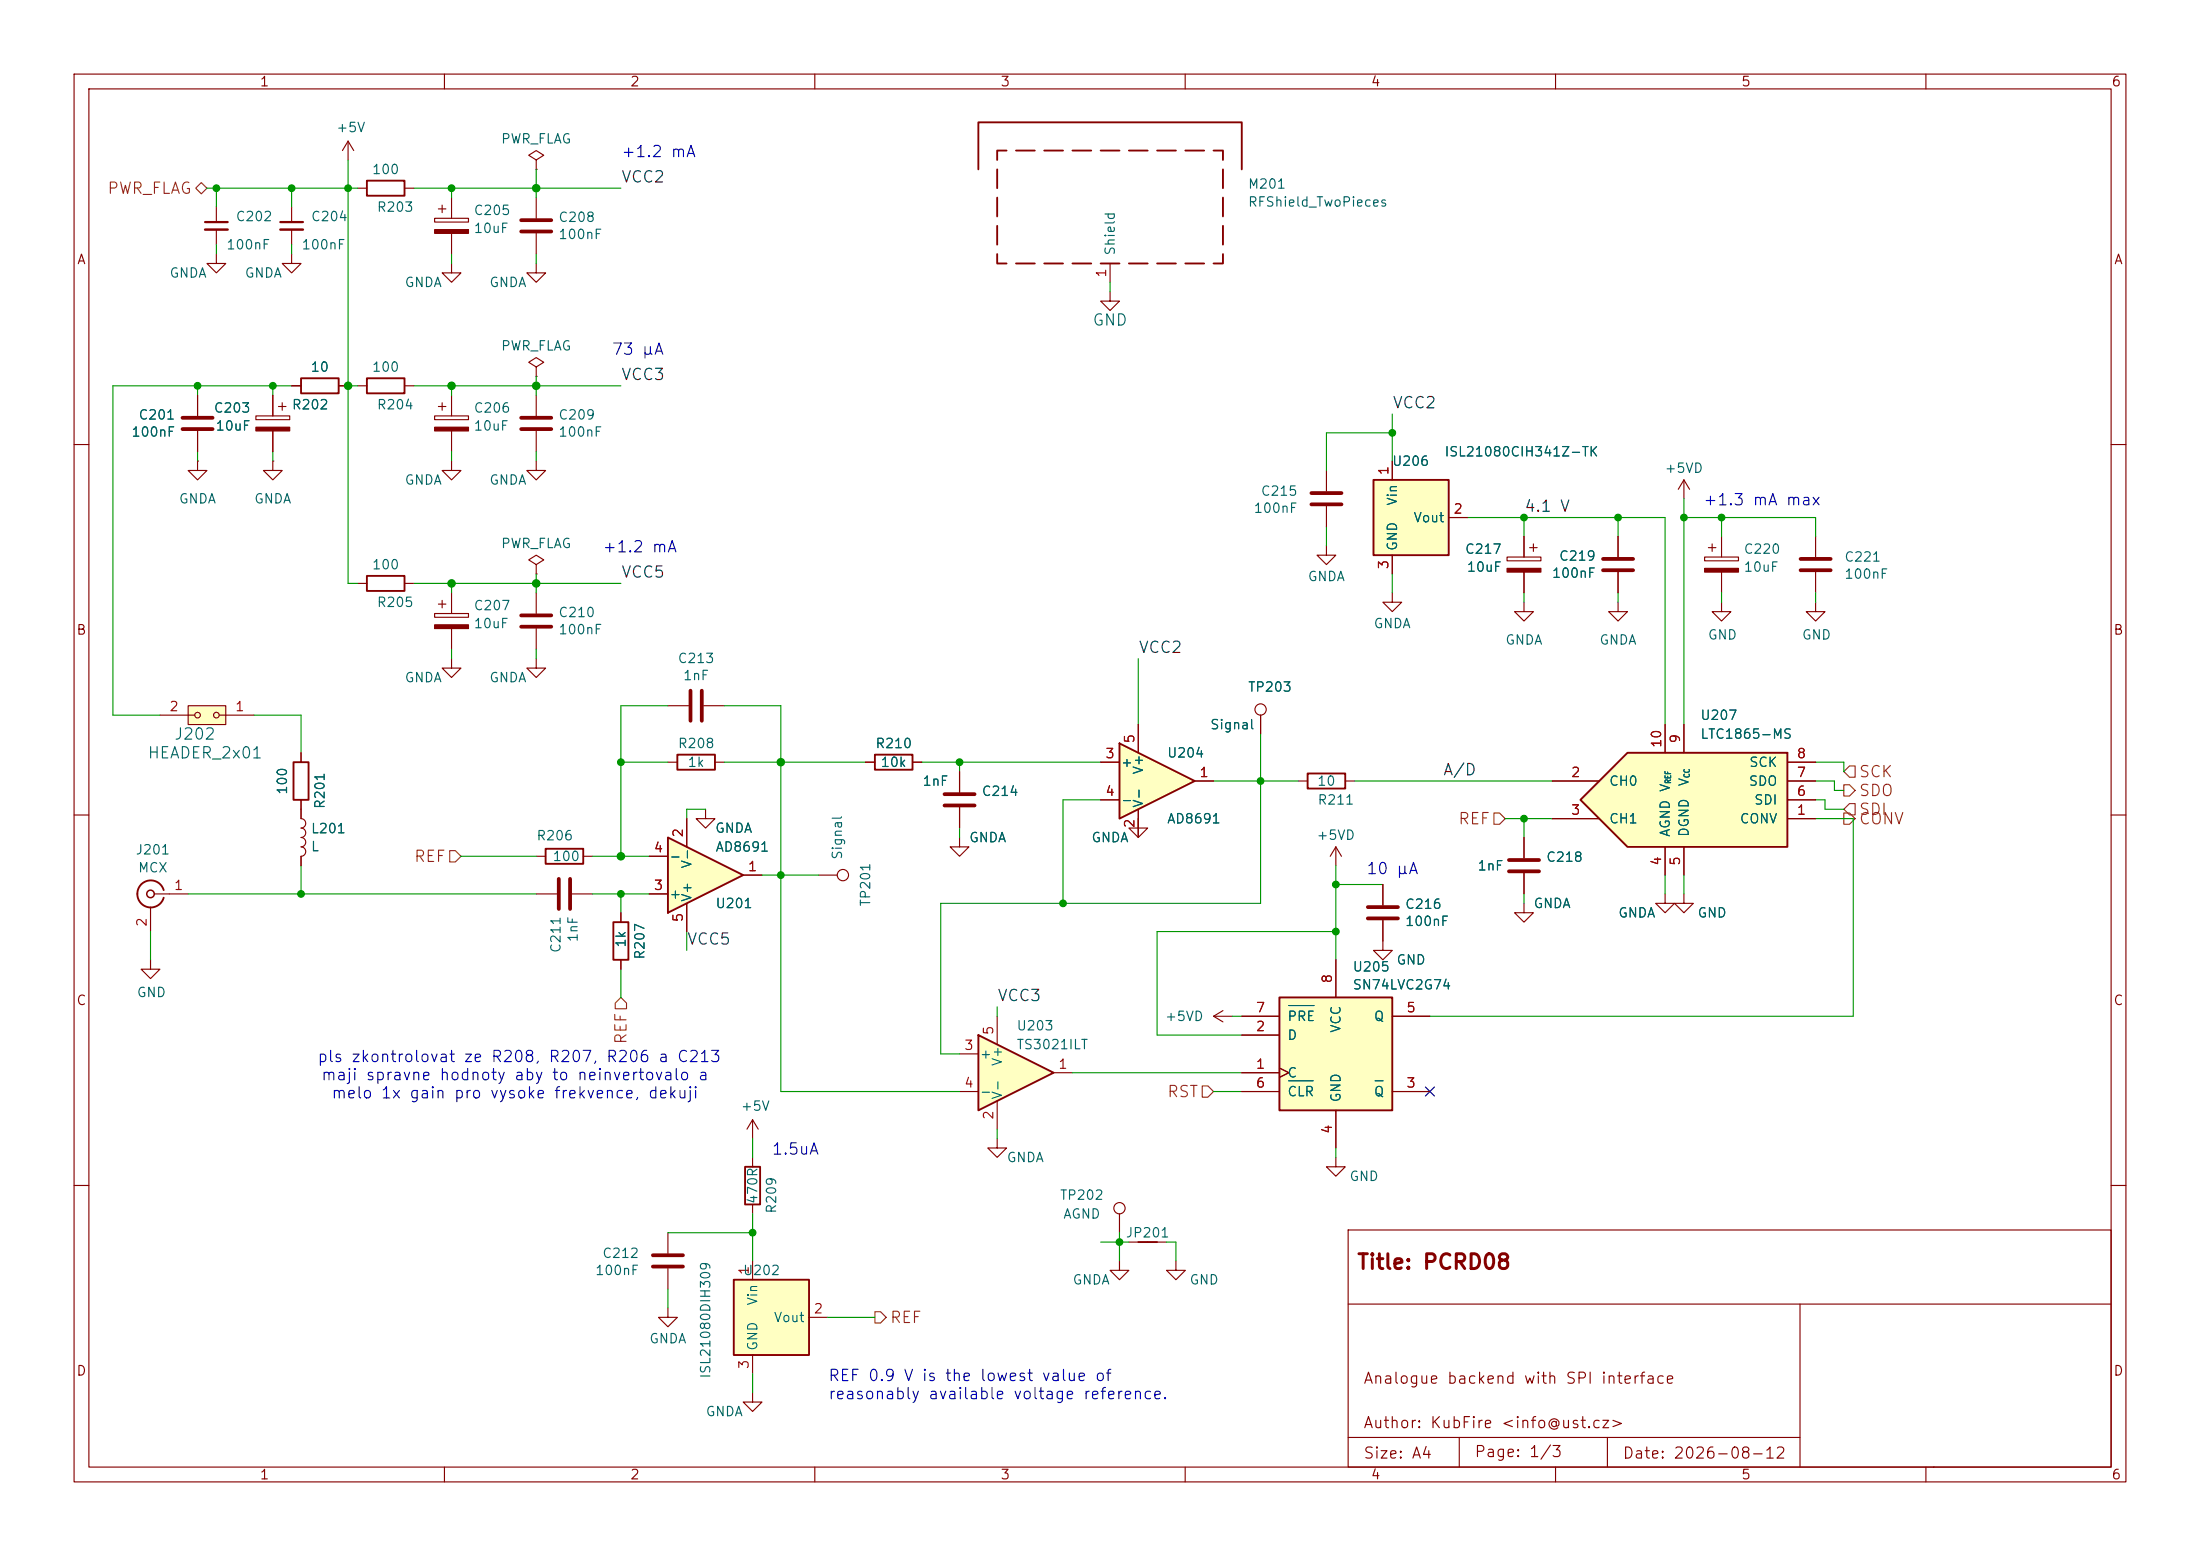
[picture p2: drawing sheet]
<svg xmlns="http://www.w3.org/2000/svg" width="297mm" height="210mm" viewBox="0 0 297 210" stroke-linecap="round" stroke-linejoin="round" font-family="sans-serif">
<g fill="none" stroke="#840000" stroke-width=".15">
<path d="M10 10h277v190h-277zM12 12h273v186h-273zM60 10v2M110 10v2M160 10v2M210 10v2M260 10v2M48.3 25.4h1.2M54.6 25.4h1.3M10 60h2M285 60h2M10 110h2"/>
<path d="M285 110h2M20.3 122.4v3.3M20.8 120.7h4.6M10 160h2M182 166h103v32h-103zM182 176h103M243 176v22M285 160h2M60 198v2M110 198v2M160 198v2M182 194h61"/>
<path d="M197 194v4M210 198v2M217 194v4M260 198v2M261 198h.1"/>
</g>
<path d="M49.5 24.4h5.1v2h-5.1zM22.1 120.1a1.81 1.81 0 0 0-2.8-.9 1.81 1.81 0 0 0 0 2.9 1.81 1.81 0 0 0 2.8-.9" fill="none" stroke="#840000" stroke-width=".25"/>
<circle cx="20.3" cy="120.7" r=".51" fill="none" stroke="#840000" stroke-width=".2"/>
<path d="M132.1 139.7l10.1 5.1-10.1 5.1z" fill="#ffffc2"/>
<path d="M176.5 104.4h5.1v2h-5.1zM132.1 139.7l10.1 5.1-10.1 5.1z" fill="none" stroke="#840000" stroke-width=".25"/>
<g fill="none" stroke="#840000" stroke-width=".15">
<path d="M58.7 29.5h4.5v.5h-4.5zM59.2 28.2h1M59.7 27.7v1M61 35.6v1.2h1.2l-1.2 1.3-1.3-1.3h1.3M61 26.7v2.8M61 31.5v2.8M72.4 35.6v1.2h1.3l-1.3 1.3-1.3-1.3h1.3M179.1 73.7v1.2h1.2l-1.2 1.3-1.3-1.3h1.3M179.1 63.5v2.8M179.1 68.3v2.8M188 80v1.3h1.2l-1.2 1.3-1.3-1.3h1.3M175.3 105.4h1.2"/>
<path d="M181.6 105.4h1.3M134.6 137.2v3.8M129.5 142.2h2.6M129.5 147.3h2.6M134.6 148.6v3.8M142.2 144.8h2.6"/>
</g>
<path d="M58.7 31h4.5v.5h-4.5z" fill="#840000" stroke="#840000" stroke-width=".15"/>
<path d="M177 66.5h4.1M177 68.1h4.1" fill="none" stroke="#840000" stroke-width=".51"/>
<path d="M151.1 100.3l10.2 5.1-10.2 5.1z" fill="#ffffc2"/>
<g fill="none" stroke="#840000" stroke-width=".25">
<path d="M132.1 22.9v-6.4h35.5v6.4M134.6 34.3v1.3h1.3M134.6 22.9v2.5M134.6 26.7v2.5M134.6 30.5v2.5M135.9 20.3h-1.3v1.3M137.2 20.3h2.5M137.2 35.6h2.5M141 20.3h2.5M141 35.6h2.5M144.8 20.3h2.5M144.8 35.6h2.5"/>
<path d="M148.6 20.3h2.5M148.6 35.6h2.5M152.4 20.3h2.5M152.4 35.6h2.5M156.2 20.3h2.5M156.2 35.6h2.5M160 20.3h2.6M160 35.6h2.6M163.8 20.3h1.3v1.3M165.1 34.3v1.3h-1.3M165.1 22.9v2.5M165.1 26.7v2.5"/>
<path d="M165.1 30.5v2.5M151.1 100.3l10.2 5.1-10.2 5.1z"/>
</g>
<g fill="none" stroke="#840000" stroke-width=".15">
<path d="M47 19.1l-.8 1.2M47 19.1l.8 1.2M47 19.1v2.5M29.2 27.9v2.1M29.2 31v2M39.4 27.9v2.1M39.4 31v2M72.4 21.6l1-.6-1-.7-1 .7 1 .6v1.3M72.4 22.9h.1M72.4 26.7v2.8M72.4 31.5v2.8M149.9 39.4v1.2h1.2l-1.2 1.3-1.3-1.3h1.3"/>
<path d="M149.9 35.6v2.5M203.5 75.2h4.5v.5h-4.5zM205.7 72.4v2.8M205.7 77.2v2.8M206.5 73.9h1M207 73.4v1M153.7 97.8v3.8M170.2 96.5v2.6M129.5 113v1.3h1.3l-1.3 1.3-1.2-1.3h1.2M148.6 102.9h2.5M148.6 108h2.5M153.7 109.2v3.8"/>
<path d="M161.3 105.4h2.5"/>
<circle cx="170.2" cy="95.8" r=".76"/>
</g>
<path d="M70.4 29.7h4M70.4 31.2h4" fill="none" stroke="#840000" stroke-width=".51"/>
<path d="M27.7 30h3M37.8 30h3.1" fill="none" stroke="#840000" stroke-width=".3"/>
<path d="M27.7 31h3M37.8 31h3.1" fill="none" stroke="#840000" stroke-width=".33"/>
<path d="M203.5 76.7h4.5v.5h-4.5z" fill="#840000" stroke="#840000" stroke-width=".15"/>
<path d="M185.4 64.8h10.2v10.1h-10.2z" fill="#ffffc2"/>
<path d="M40.6 51.1h5.1v2h-5.1zM185.4 64.8h10.2v10.1h-10.2zM118.1 101.9h5.1v2h-5.1z" fill="none" stroke="#840000" stroke-width=".25"/>
<g fill="none" stroke="#840000" stroke-width=".15">
<path d="M39.4 34.3v1.3h1.2l-1.2 1.2-1.3-1.2h1.3M39.4 52.1h1.2M45.7 52.1h1.3M188 62.2v2.6M188 74.9v2.6M195.6 69.9h2.5M110.5 118.1h2.5M116.8 102.9h1.3M123.2 102.9h1.3M101.6 188v1.2h1.3l-1.3 1.3-1.3-1.3h1.3"/>
<circle cx="113.8" cy="118.1" r=".76"/>
</g>
<path d="M99.1 172.7h10.1v10.2h-10.1z" fill="#ffffc2"/>
<path d="M39.6 102.9h2.1v5.1h-2.1zM82.8 124.5h2v5h-2zM99.1 172.7h10.1v10.2h-10.1z" fill="none" stroke="#840000" stroke-width=".25"/>
<g fill="none" stroke="#840000" stroke-width=".15">
<path d="M218.4 72.4v2.8M218.4 77.2v2.8M230.1 75.2h4.6v.5h-4.6zM230.6 73.9h1M231.1 73.4v1M232.4 72.4v2.8M232.4 77.2v2.8M245.1 72.4v2.8M245.1 77.2v2.8M205.7 81.3v1.3h1.3l-1.3 1.2-1.2-1.2h1.2M218.4 81.3v1.3h1.3l-1.3 1.2-1.2-1.2h1.2M232.4 81.3v1.3h1.3l-1.3 1.2-1.3-1.2h1.3"/>
<path d="M245.1 81.3v1.3h1.3l-1.3 1.2-1.3-1.2h1.3M40.6 108v2.5a.64 .64 0 0 1 .7 .6 .64 .64 0 0 1-.7 .7 .64 .64 0 0 1 .7 .6 .64 .64 0 0 1-.7 .6 .64 .64 0 0 1 .7 .7 .64 .64 0 0 1-.7 .6 .64 .64 0 0 1 .7 .6 .64 .64 0 0 1-.7 .7v1.2M40.6 101.6v1.3M83.8 123.2v1.3M83.8 129.5v1.3M90.2 176.5v1.3h1.2l-1.2 1.3-1.3-1.3h1.3M90.2 166.4v2.8M90.2 171.2v2.8M101.6 170.2v2.5M109.2 177.8h2.6M158.7 170.2v1.3h1.3l-1.3 1.2-1.2-1.2h1.2M101.6 182.9v2.5"/>
</g>
<path d="M216.4 75.4h4.1M216.4 77h4.1M243.1 75.4h4M243.1 77h4M88.1 169.4h4.1M88.1 170.9h4.1" fill="none" stroke="#840000" stroke-width=".51"/>
<path d="M230.1 76.7h4.6v.5h-4.6z" fill="#840000" stroke="#840000" stroke-width=".15"/>
<path d="M25.4 95.3h5.1v2.5h-5.1z" fill="#ffffc2"/>
<g fill="none" stroke="#840000" stroke-width=".15">
<path d="M72.4 62.2v1.3h1.3l-1.3 1.3-1.3-1.3h1.3M227.3 64.8l-.7 1.2M227.3 64.8l.8 1.2M227.3 64.8v2.5M21.6 96.5h4.7M25.4 95.3h5.1v2.5h-5.1zM29.6 96.5h4.7M58.7 82.8h4.5v.5h-4.5zM59.2 81.5h1M59.7 81v1M61 80v2.8M61 84.8v2.8"/>
<path d="M72.4 115.6h1.3M78.7 115.6h1.3M72.4 120.7h2.8M77.2 120.7h2.8M180.3 156.2v1.3h1.3l-1.3 1.3-1.2-1.3h1.2M152.4 167.6h5.1"/>
<circle cx="26.7" cy="96.5" r=".38"/>
<circle cx="29.2" cy="96.5" r=".38"/>
</g>
<path d="M73.7 114.6h5v2h-5zM153.7 167.6h2.5" fill="none" stroke="#840000" stroke-width=".25"/>
<path d="M75.4 118.6v4.1M77 118.6v4.1" fill="none" stroke="#840000" stroke-width=".51"/>
<path d="M58.7 84.3h4.5v.5h-4.5z" fill="#840000" stroke="#840000" stroke-width=".15"/>
<path d="M172.7 134.6h15.3v15.3h-15.3z" fill="#ffffc2"/>
<path d="M172.7 134.6h15.3v15.3h-15.3z" fill="none" stroke="#840000" stroke-width=".25"/>
<g fill="none" stroke="#840000" stroke-width=".15">
<path d="M58.7 56.1h4.5v.5h-4.5zM59.2 54.9h1M59.7 54.4v1M61 53.3v2.8M61 58.2v2.8M26.7 62.2v1.3h1.2l-1.2 1.3-1.3-1.3h1.3M26.7 62.2h.1M61 62.2v1.3h1.2l-1.2 1.3-1.3-1.3h1.3M61 88.9v1.3h1.2l-1.2 1.2-1.3-1.2h1.3M72.4 88.9v1.3h1.3l-1.3 1.2-1.3-1.2h1.3M72.4 80v2.8M72.4 84.8v2.8"/>
<path d="M153.7 110.5v1.3h1.2l-1.2 1.2-1.3-1.2h1.3M180.3 114.3v2.5M180.3 114.3l-.7 1.3M180.3 114.3l.8 1.3M20.3 129.5v1.3h1.3l-1.3 1.3-1.3-1.3h1.3M163.8 137.2h2.6M163.8 137.2l1.3 .7M165.1 136.4l-1.3 .8M167.6 139.7h5.1M167.6 137.2h5.1M180.3 129.5v5.1M188 137.2h5"/>
<path d="M227.3 120.7v1.2h1.3l-1.3 1.3-1.2-1.3h1.2M134.6 153.7v1.2h-1.3l1.3 1.3 1.3-1.3h-1.3M167.6 144.8h5.1M167.6 147.3h5.1M172.7 144.1l1.3 .7-1.3 .6M180.3 149.9v5M188 147.3h5M151.1 170.2v1.3h1.3l-1.3 1.2-1.2-1.2h1.2M151.1 163.8v2.6"/>
<circle cx="151.1" cy="163.1" r=".76"/>
</g>
<path d="M174 135.7h3.4M174 145.9h3.3M185.6 145.9h1.1" fill="none" stroke="#006464" stroke-width=".15"/>
<path d="M70.4 83.1h4M70.4 84.6h4" fill="none" stroke="#840000" stroke-width=".51"/>
<path d="M58.7 57.7h4.5v.5h-4.5z" fill="#840000" stroke="#840000" stroke-width=".15"/>
<path d="M213.4 108l6.3-6.4h21.6v12.7h-21.6z" fill="#ffffc2"/>
<path d="M49.5 77.7h5.1v2.1h-5.1zM213.4 108l6.3-6.4h21.6v12.7h-21.6z" fill="none" stroke="#840000" stroke-width=".25"/>
<g fill="none" stroke="#840000" stroke-width=".15">
<path d="M36.8 62.2v1.3h1.3l-1.3 1.3-1.2-1.3h1.2M36.8 62.2h.1M48.3 78.7h1.2M54.6 78.7h1.3M72.4 76.2l1-.6-1-.7-1 .7 1 .6v1.3M72.4 77.5h.1M224.8 97.8v3.8M227.3 97.8v3.8M205.7 113v2.8M205.7 117.9v2.8M209.5 110.5h6.4M209.5 105.4h6.4"/>
<path d="M224.8 114.3v3.8M227.3 114.3v3.8M241.3 110.5h3.8M241.3 105.4h3.8M241.3 108h3.8M241.3 102.9h3.8M205.7 121.9v1.3h1.3l-1.3 1.3-1.2-1.3h1.2M224.8 120.7v1.2h1.3l-1.3 1.3-1.3-1.3h1.3"/>
</g>
<path d="M203.7 116.1h4.1M203.7 117.6h4.1" fill="none" stroke="#840000" stroke-width=".51"/>
<path d="M90.2 113l10.1 5.1-10.1 5.1z" fill="#ffffc2"/>
<path d="M49.5 51.1h5.1v2h-5.1zM90.2 113l10.1 5.1-10.1 5.1zM91.4 101.9h5.1v2h-5.1zM100.6 157.5h2v5.1h-2z" fill="none" stroke="#840000" stroke-width=".25"/>
<g fill="none" stroke="#840000" stroke-width=".15">
<path d="M29.2 34.3v1.3h1.3l-1.3 1.2-1.3-1.2h1.3M26.7 53.3v2.8M26.7 58.2v2.8M34.5 56.1h4.6v.5h-4.6zM36.8 53.3v2.8M36.8 58.2v2.8M37.6 54.9h1M38.1 54.4v1M39.4 52.1h1.2M45.7 52.1h1.3M48.3 52.1h1.2M54.6 52.1h1.3"/>
<path d="M72.4 49.5l1-.6-1-.6-1 .6 1 .6v1.3M72.4 50.8h.1M72.4 53.3v2.8M72.4 58.2v2.8M188 62.2v2.6M188 74.9v2.6M195.6 69.9h2.5M205.7 72.4v2.8M205.7 77.2v2.8M218.4 72.4v2.8M218.4 77.2v2.8M90.2 95.3h2.8"/>
<path d="M95 95.3h2.8M153.7 97.8v3.8M170.2 96.5v2.6M224.8 97.8v3.8M227.3 97.8v3.8M40.6 101.6v1.3M40.6 108v2.5M40.6 115.6v1.2M87.6 115.6h2.6M90.2 102.9h1.2M92.7 110.5v3.8M95.2 109.2v1.3h-1.2l1.2 1.3 1.3-1.3h-1.3"/>
<path d="M96.5 102.9h1.3M100.3 118.1h2.6M116.8 102.9h1.3M123.2 102.9h1.3M129.5 104.1v2.8M129.5 109v2.8M148.6 102.9h2.5M148.6 108h2.5M153.7 109.2v3.8M161.3 105.4h2.5M186.7 119.4v2.8M205.7 113v2.8"/>
<path d="M205.7 117.9v2.8M209.5 110.5h6.4M209.5 105.4h6.4M224.8 114.3v3.8M227.3 114.3v3.8M241.3 102.9h3.8M241.3 110.5h3.8M241.3 105.4h3.8M241.3 108h3.8M83.8 123.2v1.3M83.8 129.5v1.3M87.6 120.7h2.6"/>
<path d="M92.7 121.9v3.8M167.6 139.7h5.1M167.6 137.2h5.1M180.3 129.5v5.1M186.7 124.2v4.1h1.3l-1.3 1.2-1.3-1.2h1.3M188 137.2h5M101.6 151.1v2.6M101.6 156.2v1.3M101.6 151.1l-.8 1.3M101.6 151.1l.8 1.3M167.6 144.8h5.1M167.6 147.3h5.1"/>
<path d="M172.7 144.1l1.3 .7-1.3 .6M180.3 149.9v5M188 147.3h5M101.6 162.6v1.2"/>
</g>
<path d="M24.6 56.4h4.1M24.6 57.9h4.1M70.4 56.4h4M70.4 57.9h4M93.2 93.2v4.1M94.7 93.2v4.1M127.5 107.2h4.1M127.5 108.7h4.1M184.7 122.4h4M184.7 124h4" fill="none" stroke="#840000" stroke-width=".51"/>
<path d="M34.5 57.7h4.6v.5h-4.6z" fill="#840000" stroke="#840000" stroke-width=".15"/>
<path d="M26.4 25.4l.8-.8 .7 .8-.7 .8zM60.7 114.8h.8l.7 .8-.7 .7h-.8zM201.7 109.7h.7l.8 .8-.8 .8h-.7zM248.9 109.7h.8l.7 .8-.7 .8h-.8zM248.9 105.9h.8l.7 .8-.7 .7h-.8zM249.7 103.4h.7v1.5h-.7l-.8-.8zM249.7 108.5h.7v1.5h-.7l-.8-.8zM83.8 134.6l.8 .8v.7h-1.5v-.7zM162.3 146.6h.8l.7 .7-.7 .8h-.8zM118.1 177h.8l.7 .8-.7 .8h-.8z" fill="none" stroke="#725600" stroke-width=".15"/>
<g fill="none" stroke="#009600" stroke-width=".15">
<path d="M27.9 25.4h20.4M29.2 25.4v2.5M29.2 33v1.3M39.4 25.4v2.5M39.4 33v1.3M47 21.6v57.1h1.3M55.9 25.4h27.9M61 25.4v1.3M61 34.3v1.3M72.4 22.9v3.8M72.4 34.3v1.3M149.9 38.1v1.3"/>
<path d="M26.7 52.1v1.2M36.8 52.1v1.2M39.4 52.1h-24.2v44.4h6.4M47 52.1h1.3M55.9 52.1h27.9M61 52.1v1.2M72.4 50.8v2.5M188 55.9v6.3M188 58.4h-8.9v5.1M26.7 61v1.2M36.8 61v1.2M55.9 78.7h27.9"/>
<path d="M61 61v1.2M61 78.7v1.3M72.4 61v1.2M72.4 77.5v2.5M179.1 71.1v2.6M188 77.5v2.5M198.1 69.9h26.7v27.9M205.7 69.9v2.5M218.4 69.9v2.5M227.3 69.9h17.8v2.5M227.3 67.3v30.5M232.4 69.9v2.5"/>
<path d="M34.3 96.5h6.3v5.1M61 87.6v1.3M72.4 87.6v1.3M90.2 95.3h-6.4v20.3M97.8 95.3h7.6v52h24.1M153.7 88.9v8.9M170.2 99.1v22.8h-43.2v20.3h2.5M205.7 80v1.3M218.4 80v1.3M232.4 80v1.3M245.1 80v1.3M40.6 116.8v3.9"/>
<path d="M62.2 115.6h10.2M80 115.6h7.6M83.8 102.9h6.4M95.2 109.2h-2.5v1.3M97.8 102.9h19M102.9 118.1h7.6M124.5 102.9h24.1M129.5 102.9v1.2M129.5 111.8v1.2M148.6 108h-5.1v13.9M153.7 110.5v2.5M163.8 105.4h11.5"/>
<path d="M180.3 119.4h6.4M180.3 116.8v12.7M182.9 105.4h26.6M203.2 110.5h6.3M205.7 110.5v2.5M224.8 118.1v2.6M227.3 118.1v2.6M245.1 108h1.3v1.2h2.5M245.1 102.9h3.8v1.2M245.1 110.5h5.1v26.7h-57.2M245.1 105.4h2.5v1.3h1.3M20.3 125.7v3.8"/>
<path d="M25.4 120.7h47M80 120.7h7.6M83.8 120.7v2.5M83.8 130.8v3.8M92.7 125.7v2.6M134.6 135.9v1.3M166.4 137.2h1.2M180.3 125.7h-24.1v14h11.4M205.7 120.7v1.2M101.6 153.7v2.5M134.6 152.4v1.3M144.8 144.8h22.8"/>
<path d="M163.8 147.3h3.8M180.3 154.9v1.3M90.2 166.4h11.4M90.2 174v2.5M101.6 163.8v6.4M111.8 177.8h6.3M148.6 167.6h3.8M151.1 166.4v3.8M157.5 167.6h1.2v2.6M101.6 185.4v2.6"/>
</g>
<path d="M192.4 146.7l1.2 1.2M193.6 146.7l-1.2 1.2" fill="none" stroke="#000084" stroke-width=".15"/>
<path d="M174 135.7h3.4M174 145.9h3.3M185.6 145.9h1.1" fill="none" stroke="#006464" stroke-width=".15"/>
<g fill="#009600" stroke="#009600" stroke-width=".14">
<circle cx="205.7" cy="110.5" r=".46"/>
<circle cx="105.4" cy="118.1" r=".46"/>
<circle cx="105.4" cy="102.9" r=".51"/>
<circle cx="101.6" cy="166.4" r=".46"/>
<circle cx="129.5" cy="102.9" r=".46"/>
<circle cx="188" cy="58.4" r=".46"/>
<circle cx="205.7" cy="69.9" r=".46"/>
<circle cx="180.3" cy="119.4" r=".46"/>
<circle cx="218.4" cy="69.9" r=".46"/>
<circle cx="170.2" cy="105.4" r=".46"/>
<circle cx="151.1" cy="167.6" r=".46"/>
<circle cx="143.5" cy="121.9" r=".46"/>
<circle cx="180.3" cy="125.7" r=".46"/>
<circle cx="227.3" cy="69.9" r=".46"/>
<circle cx="232.4" cy="69.9" r=".46"/>
<circle cx="83.8" cy="120.7" r=".46"/>
<circle cx="83.8" cy="115.6" r=".51"/>
<circle cx="83.8" cy="102.9" r=".46"/>
<circle cx="61" cy="78.7" r=".51"/>
<circle cx="72.4" cy="78.7" r=".51"/>
<circle cx="40.6" cy="120.7" r=".46"/>
<circle cx="61" cy="25.4" r=".46"/>
<circle cx="39.4" cy="25.4" r=".46"/>
<circle cx="47" cy="25.4" r=".46"/>
<circle cx="72.4" cy="25.4" r=".51"/>
<circle cx="36.8" cy="52.1" r=".46"/>
<circle cx="26.7" cy="52.1" r=".46"/>
<circle cx="29.2" cy="25.4" r=".46"/>
<circle cx="47" cy="52.1" r=".51"/>
<circle cx="61" cy="52.1" r=".51"/>
<circle cx="72.4" cy="52.1" r=".51"/>
</g>
<text font-size="2" fill="#840000" x="183.1" y="171.8">Title: PCRD08</text>
<g font-size="1.5" fill="#0000c2">
<text x="83.8" y="21.6">+1.2 mA</text>
<text x="82.5" y="48.3">73 μA</text>
<text x="229.8" y="68.6">+1.3 mA max</text>
<text x="81.2" y="74.9">+1.2 mA</text>
<text x="184.4" y="118.4">10 μA</text>
<text x="42.7" y="143.7">pls zkontrolovat ze R208, R207, R206 a C213</text>
<text x="43.2" y="146.2">maji spravne hodnoty aby to neinvertovalo a</text>
<text x="44.6" y="148.6">melo 1x gain pro vysoke frekvence, dekuji</text>
<text x="104.1" y="156.2">1.5uA</text>
<text x="111.7" y="186.8">REF 0.9 V is the lowest value of</text>
<text x="111.7" y="189.2">reasonably available voltage reference.</text>
</g>
<g font-size="1.5" fill="#725600">
<text x="14.4" y="26.6">PWR_FLAG</text>
<text x="250.8" y="105.3">SCK</text>
<text x="250.8" y="107.8">SDO</text>
<text x="196.8" y="111.6">REF</text>
<text x="250.8" y="111.6">CONV</text>
<text x="250.8" y="110.4">SDI</text>
<text x="55.8" y="116.7">REF</text>
<text x="85" y="141.1" transform="rotate(-90 85 141.1)">REF</text>
<text x="157.5" y="148.5">RST</text>
<text x="120" y="179">REF</text>
</g>
<g font-size="1.5" fill="#0f0f0f">
<text x="83.8" y="25">VCC2</text>
<text x="83.8" y="51.7">VCC3</text>
<text x="187.9" y="55.5">VCC2</text>
<text x="205.7" y="69.5">4.1 V</text>
<text x="83.8" y="78.4">VCC5</text>
<text x="153.6" y="88.5">VCC2</text>
<text x="194.7" y="105">A/D</text>
<text x="92.7" y="127.9">VCC5</text>
<text x="134.6" y="135.5">VCC3</text>
</g>
<g font-size="1.5" fill="#006464">
<text x="147.4" y="44.3">GND</text>
<text x="23.4" y="100.2">J202</text>
<text x="19.8" y="102.8">HEADER_2x01</text>
</g>
<g font-size="1.5" fill="#840000">
<text x="184" y="187.1">Analogue backend with SPI interface</text>
<text x="184" y="193.1">Author: KubFire &lt;info@ust.cz&gt;</text>
<text x="184" y="197.2">Size: A4</text>
<text x="199" y="197">Page: 1/3</text>
<text x="219" y="197.2">Date: 2026-08-12</text>
</g>
<g font-size="1.3" fill="#840000">
<text x="35" y="12">1</text>
<text x="85" y="12">2</text>
<text x="135" y="12">3</text>
<text x="185" y="12">4</text>
<text x="235" y="12">5</text>
<text x="285" y="12">6</text>
<text x="10.3" y="36">A</text>
<text x="285.3" y="36">A</text>
<text x="10.2" y="86">B</text>
<text x="285.2" y="86">B</text>
<text x="10.2" y="136">C</text>
<text x="285.2" y="136">C</text>
<text x="10.2" y="186">D</text>
<text x="285.2" y="186">D</text>
<text x="35" y="200">1</text>
<text x="85" y="200">2</text>
<text x="135" y="200">3</text>
<text x="185" y="200">4</text>
<text x="235" y="200">5</text>
<text x="285" y="200">6</text>
</g>
<g font-size="1.3" fill="#006464">
<text x="45.3" y="18.2">+5V</text>
<text x="50.1" y="23.8">100</text>
<text x="67.5" y="19.7">PWR_FLAG</text>
<text x="50.8" y="28.9">R203</text>
<text x="63.9" y="29.3">C205</text>
<text x="168.4" y="25.8">M201</text>
<text x="168.4" y="28.2">RFShield_TwoPieces</text>
<text x="30.5" y="34">100nF</text>
<text x="31.7" y="30.2">C202</text>
<text x="40.6" y="34">100nF</text>
<text x="41.9" y="30.2">C204</text>
<text x="63.9" y="31.8">10uF</text>
<text x="75.3" y="30.3">C208</text>
<text x="75.3" y="32.6">100nF</text>
<text x="150.8" y="34.6" transform="rotate(-90 150.8 34.6)">Shield</text>
<text x="22.8" y="37.8">GNDA</text>
<text x="33" y="37.8">GNDA</text>
<text x="54.5" y="39.1">GNDA</text>
<text x="66" y="39.1">GNDA</text>
<text x="67.5" y="47.6">PWR_FLAG</text>
<text x="41.8" y="50.5">10</text>
<text x="50.1" y="50.5">100</text>
<text x="17.6" y="59.3">100nF</text>
<text x="18.6" y="56.9">C201</text>
<text x="28.8" y="56">C203</text>
<text x="29" y="58.4">10uF</text>
<text x="39.3" y="55.6">R202</text>
<text x="50.8" y="55.6">R204</text>
<text x="63.9" y="56">C206</text>
<text x="63.9" y="58.4">10uF</text>
<text x="75.3" y="56.9">C209</text>
<text x="75.3" y="59.3">100nF</text>
<text x="54.5" y="65.7">GNDA</text>
<text x="66" y="65.7">GNDA</text>
<text x="187.8" y="63.2">U206</text>
<text x="194.9" y="61.9">ISL21080CIH341Z-TK</text>
<text x="224.6" y="64.1">+5VD</text>
<text x="24.1" y="68.3">GNDA</text>
<text x="34.2" y="68.3">GNDA</text>
<text x="169.2" y="69.5">100nF</text>
<text x="170.1" y="67.2">C215</text>
<text x="188.9" y="68.3" transform="rotate(-90 188.9 68.3)">Vin</text>
<text x="190.7" y="70.8">Vout</text>
<text x="50.1" y="77.2">100</text>
<text x="67.5" y="74.3">PWR_FLAG</text>
<text x="188.9" y="74.4" transform="rotate(-90 188.9 74.4)">GND</text>
<text x="197.7" y="75.1">C217</text>
<text x="197.9" y="77.5">10uF</text>
<text x="210.4" y="76">C219</text>
<text x="235.3" y="75.1">C220</text>
<text x="235.3" y="77.5">10uF</text>
<text x="248.9" y="76.1">C221</text>
<text x="50.8" y="82.2">R205</text>
<text x="63.9" y="82.7">C207</text>
<text x="75.3" y="83.6">C210</text>
<text x="176.5" y="78.8">GNDA</text>
<text x="209.4" y="78.3">100nF</text>
<text x="248.9" y="78.4">100nF</text>
<text x="63.9" y="85.1">10uF</text>
<text x="75.3" y="85.9">100nF</text>
<text x="91.4" y="89.8">C213</text>
<text x="185.4" y="85.1">GNDA</text>
<text x="203.1" y="87.3">GNDA</text>
<text x="215.8" y="87.3">GNDA</text>
<text x="230.5" y="86.6">GND</text>
<text x="243.2" y="86.6">GND</text>
<text x="54.5" y="92.4">GNDA</text>
<text x="66" y="92.4">GNDA</text>
<text x="92.1" y="92.1">1nF</text>
<text x="168.4" y="93.7">TP203</text>
<text x="91.4" y="101.3">R208</text>
<text x="118.1" y="101.3">R210</text>
<text x="163.3" y="98.8">Signal</text>
<text x="229.5" y="97.5">U207</text>
<text x="229.5" y="100">LTC1865-MS</text>
<text x="39.1" y="107.4" transform="rotate(-90 39.1 107.4)">100</text>
<text x="92.7" y="103.8">1k</text>
<text x="118.8" y="103.8">10k</text>
<text x="124.4" y="106.4">1nF</text>
<text x="132.4" y="107.7">C214</text>
<text x="151.2" y="103.8">+</text>
<text x="154.6" y="104.6" transform="rotate(-90 154.6 104.6)">V+</text>
<text x="157.5" y="102.6">U204</text>
<text x="177.7" y="106.4">10</text>
<text x="217.1" y="106.4">CH0</text>
<text x="225.8" y="107" transform="rotate(-90 225.8 107)">V</text>
<text x="228.3" y="106.2" transform="rotate(-90 228.3 106.2)">V</text>
<text x="236" y="106.4">SDO</text>
<text x="236.1" y="103.8">SCK</text>
<text x="41.9" y="112.8">L201</text>
<text x="44.1" y="109.3" transform="rotate(-90 44.1 109.3)">R201</text>
<text x="72.3" y="113.7">R206</text>
<text x="96.5" y="112.7">GNDA</text>
<text x="130.7" y="114">GNDA</text>
<text x="147.3" y="114">GNDA</text>
<text x="151.2" y="108.9">-</text>
<text x="154.6" y="109.1" transform="rotate(-90 154.6 109.1)">V-</text>
<text x="157.5" y="111.5">AD8691</text>
<text x="177.6" y="113.7">+5VD</text>
<text x="177.8" y="108.9">R211</text>
<text x="217.1" y="111.5">CH1</text>
<text x="225.8" y="113.1" transform="rotate(-90 225.8 113.1)">AGND</text>
<text x="228.3" y="113.1" transform="rotate(-90 228.3 113.1)">DGND</text>
<text x="234.8" y="111.5">CONV</text>
<text x="236.7" y="108.9">SDI</text>
<text x="18.2" y="115.6">J201</text>
<text x="18.5" y="118.1">MCX</text>
<text x="41.9" y="115.2">L</text>
<text x="74.5" y="116.5">100</text>
<text x="90.3" y="116.5">-</text>
<text x="93.7" y="117.3" transform="rotate(-90 93.7 117.3)">V-</text>
<text x="96.5" y="115.3">AD8691</text>
<text x="114" y="116.1" transform="rotate(-90 114 116.1)">Signal</text>
<text x="199.4" y="117.8">1nF</text>
<text x="208.6" y="116.6">C218</text>
<text x="90.3" y="121.6">+</text>
<text x="93.7" y="121.8" transform="rotate(-90 93.7 121.8)">V+</text>
<text x="96.5" y="122.9">U201</text>
<text x="117.8" y="122.4" transform="rotate(-90 117.8 122.4)">TP201</text>
<text x="189.6" y="123">C216</text>
<text x="189.6" y="125.3">100nF</text>
<text x="206.9" y="122.9">GNDA</text>
<text x="218.4" y="124.2">GNDA</text>
<text x="229.1" y="124.2">GND</text>
<text x="76" y="128.7" transform="rotate(-90 76 128.7)">C211</text>
<text x="78.3" y="127.3" transform="rotate(-90 78.3 127.3)">1nF</text>
<text x="84.8" y="128" transform="rotate(-90 84.8 128)">1k</text>
<text x="87.3" y="129.6" transform="rotate(-90 87.3 129.6)">R207</text>
<text x="182.5" y="131.4">U205</text>
<text x="188.4" y="130.5">GND</text>
<text x="18.4" y="134.9">GND</text>
<text x="182.5" y="133.9">SN74LVC2G74</text>
<text x="132.2" y="143.2">+</text>
<text x="135.6" y="144" transform="rotate(-90 135.6 144)">V+</text>
<text x="137.1" y="139.4">U203</text>
<text x="137.1" y="141.9">TS3021ILT</text>
<text x="157.2" y="138.1">+5VD</text>
<text x="173.7" y="140.7">D</text>
<text x="173.7" y="138.1">PRE</text>
<text x="181.3" y="139.5" transform="rotate(-90 181.3 139.5)">VCC</text>
<text x="185.4" y="138.1">Q</text>
<text x="132.2" y="148.3">-</text>
<text x="135.6" y="148.5" transform="rotate(-90 135.6 148.5)">V-</text>
<text x="173.7" y="145.7">C</text>
<text x="173.7" y="148.3">CLR</text>
<text x="181.3" y="148.9" transform="rotate(-90 181.3 148.9)">GND</text>
<text x="185.4" y="148.3">Q</text>
<text x="99.9" y="150.2">+5V</text>
<text x="135.8" y="157.2">GNDA</text>
<text x="182.1" y="159.7">GND</text>
<text x="102.6" y="162.6" transform="rotate(-90 102.6 162.6)">470R</text>
<text x="105.1" y="163.9" transform="rotate(-90 105.1 163.9)">R209</text>
<text x="143" y="162.3">TP202</text>
<text x="143.4" y="164.8">AGND</text>
<text x="151.9" y="167.3">JP201</text>
<text x="80.3" y="172.4">100nF</text>
<text x="81.2" y="170.1">C212</text>
<text x="100.2" y="172.4">U202</text>
<text x="144.7" y="173.7">GNDA</text>
<text x="160.5" y="173.7">GND</text>
<text x="102.6" y="176.3" transform="rotate(-90 102.6 176.3)">Vin</text>
<text x="104.4" y="178.8">Vout</text>
<text x="87.6" y="181.6">GNDA</text>
<text x="102.6" y="182.4" transform="rotate(-90 102.6 182.4)">GND</text>
<text x="95.2" y="191.5">GNDA</text>
<text x="96.2" y="186.1" transform="rotate(-90 96.2 186.1)">ISL21080DIH309</text>
</g>
<g font-size="1.3" fill="#a90000">
<text x="149.6" y="37.6" transform="rotate(-90 149.6 37.6)">1</text>
<text x="187.7" y="64.2" transform="rotate(-90 187.7 64.2)">1</text>
<text x="196.1" y="69.6">2</text>
<text x="187.7" y="76.9" transform="rotate(-90 187.7 76.9)">3</text>
<text x="22.8" y="96.3">2</text>
<text x="31.7" y="96.3">1</text>
<text x="153.5" y="100.4" transform="rotate(-90 153.5 100.4)">5</text>
<text x="224.6" y="101" transform="rotate(-90 224.6 101)">10</text>
<text x="227.1" y="100.4" transform="rotate(-90 227.1 100.4)">9</text>
<text x="149.1" y="102.7">3</text>
<text x="149.1" y="107.7">4</text>
<text x="161.8" y="105.2">1</text>
<text x="212" y="105.2">2</text>
<text x="242.5" y="107.7">6</text>
<text x="242.5" y="105.2">7</text>
<text x="242.5" y="102.7">8</text>
<text x="92.5" y="113.1" transform="rotate(-90 92.5 113.1)">2</text>
<text x="153.5" y="111.9" transform="rotate(-90 153.5 111.9)">2</text>
<text x="212" y="110.3">3</text>
<text x="242.5" y="110.3">1</text>
<text x="88.2" y="115.4">4</text>
<text x="100.9" y="117.9">1</text>
<text x="224.6" y="116.9" transform="rotate(-90 224.6 116.9)">4</text>
<text x="227.1" y="116.9" transform="rotate(-90 227.1 116.9)">5</text>
<text x="20.1" y="125.2" transform="rotate(-90 20.1 125.2)">2</text>
<text x="23.4" y="120.4">1</text>
<text x="88.2" y="120.4">3</text>
<text x="92.5" y="124.6" transform="rotate(-90 92.5 124.6)">5</text>
<text x="169.4" y="136.9">7</text>
<text x="180.1" y="132.8" transform="rotate(-90 180.1 132.8)">8</text>
<text x="189.8" y="136.9">5</text>
<text x="130.1" y="142">3</text>
<text x="134.4" y="139.8" transform="rotate(-90 134.4 139.8)">5</text>
<text x="169.4" y="139.5">2</text>
<text x="130.1" y="147.1">4</text>
<text x="142.8" y="144.6">1</text>
<text x="169.4" y="144.6">1</text>
<text x="169.4" y="147.1">6</text>
<text x="189.8" y="147.1">3</text>
<text x="134.4" y="151.2" transform="rotate(-90 134.4 151.2)">2</text>
<text x="180.1" y="153.1" transform="rotate(-90 180.1 153.1)">4</text>
<text x="101.4" y="172.2" transform="rotate(-90 101.4 172.2)">1</text>
<text x="109.8" y="177.6">2</text>
<text x="101.4" y="184.9" transform="rotate(-90 101.4 184.9)">3</text>
</g>
<g font-size=".8" fill="#006464">
<text x="225.8" y="105.8" transform="rotate(-90 225.8 105.8)">REF</text>
<text x="228.3" y="105.1" transform="rotate(-90 228.3 105.1)">CC</text>
</g>
</svg>
